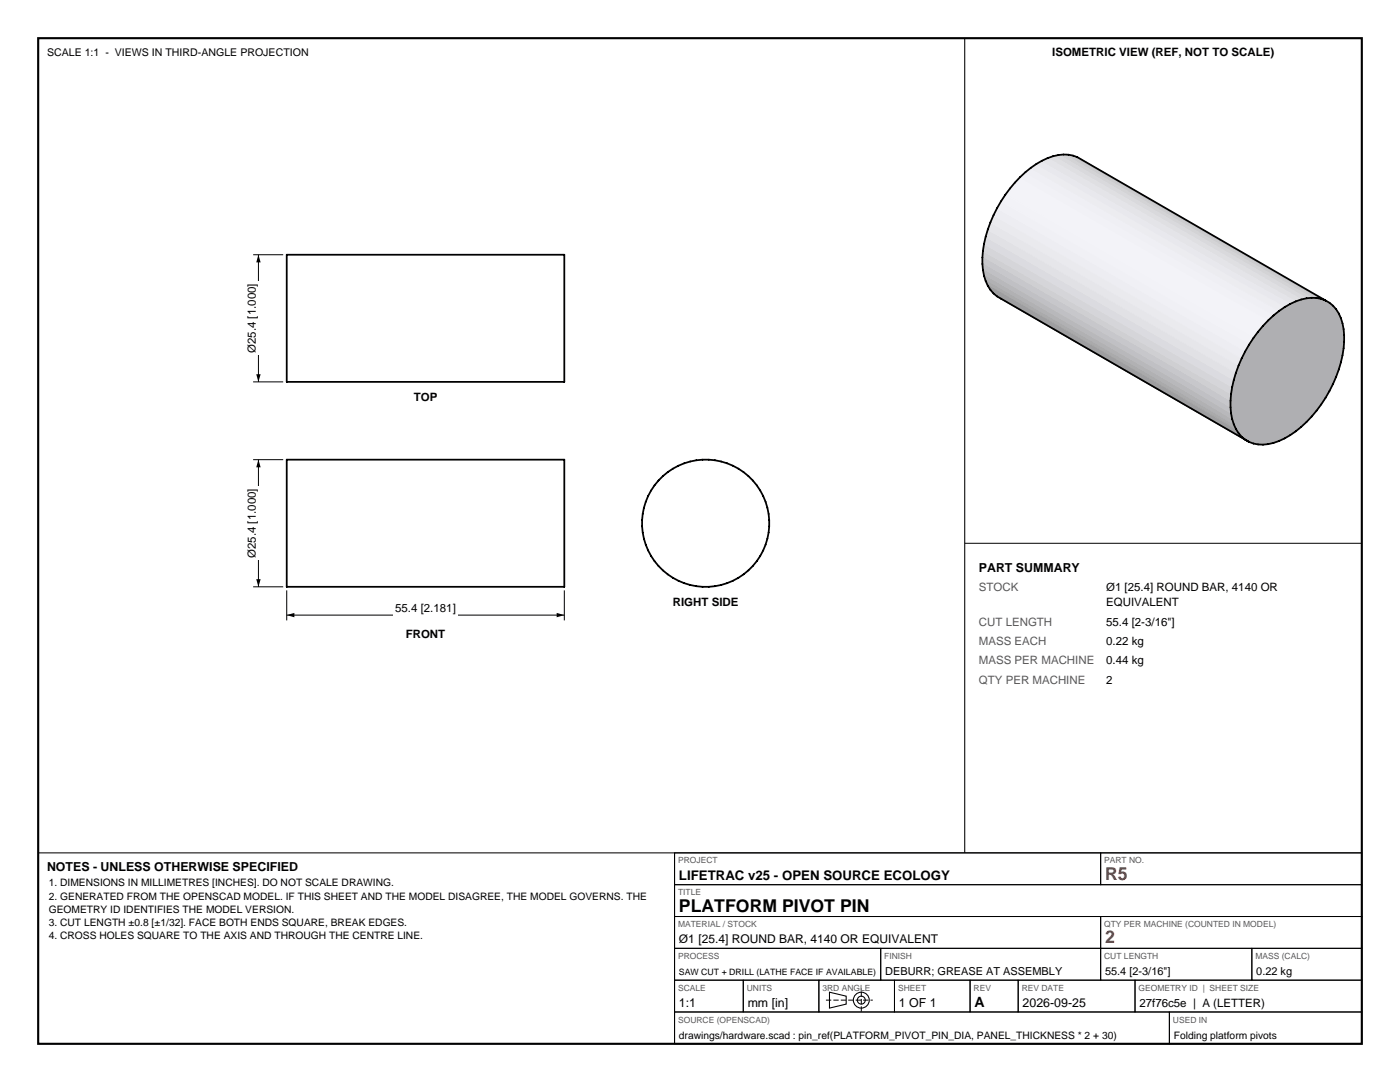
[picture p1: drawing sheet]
<svg xmlns="http://www.w3.org/2000/svg" width="279mm" height="216mm" viewBox="0 0 279 216" stroke-linecap="round" stroke-linejoin="round" font-family="sans-serif">
<path d="M7.6 7.6h264.2v200.7h-264.2z" fill="none" stroke="#000" stroke-width=".42"/>
<g fill="none" stroke="#000" stroke-width=".21">
<path d="M192.5 7.6v162.6M7.6 170.2h264.2M134.6 170.2v38.1M165.5 198l3.4 .8v1.6l-3.4 .8z"/>
<circle cx="171.9" cy="199.6" r="1.59"/>
<circle cx="171.9" cy="199.6" r=".79"/>
</g>
<g fill="none" stroke="#000" stroke-width=".2">
<path d="M57.2 117.8v6M112.6 117.8v6M57.2 122.7h55.4M134.6 170.2h85.1v6.3h-85.1zM134.6 176.5h137.2v6.4h-137.2zM219.7 170.2h52.1v6.3h-52.1zM134.6 182.9h85.1v6.3h-85.1zM134.6 189.2h41.2v6.4h-41.2zM134.6 195.6h13.7v6.3h-13.7zM148.3 195.6h15.1v6.3h-15.1zM163.4 195.6h15.1v6.3h-15.1zM175.8 189.2h43.9v6.4h-43.9z"/>
<path d="M178.5 195.6h15.1v6.3h-15.1zM193.6 195.6h9.6v6.3h-9.6zM203.2 195.6h23.3v6.3h-23.3zM219.7 182.9h52.1v6.3h-52.1zM219.7 189.2h30.1v6.4h-30.1zM226.5 195.6h45.3v6.3h-45.3zM249.8 189.2h22v6.4h-22zM134.6 201.9h98.8v6.4h-98.8zM233.4 201.9h38.4v6.4h-38.4z"/>
</g>
<path d="M164.8 199.6h9.4M171.9 201.9v-4.6" fill="none" stroke="#000" stroke-width=".2" stroke-dasharray="1.1 .4" stroke-linecap="butt"/>
<g fill="none" stroke="#000" stroke-width=".35">
<path d="M57.2 50.8h55.4v25.4h-55.4zM57.2 91.7h55.4v25.4h-55.4z"/>
<circle cx="140.8" cy="104.4" r="12.7"/>
</g>
<path d="M57.2 122.7l1.5-.4v.9zM111.1 122.3l1.5 .4-1.5 .5z" fill="#000"/>
<path d="M78.4 119.9h13v2.8h-13z" fill-rule="evenodd" fill="#fff"/>
<path d="M50.5 91.7h6M51.6 91.7v25.4M50.5 117.1h6" fill="none" stroke="#000" stroke-width=".2"/>
<path d="M51.6 91.7l.4 1.5h-.9zM51.1 115.6h.9l-.4 1.5z" fill="#000"/>
<path d="M48.8 97h2.8v14.8h-2.8z" fill-rule="evenodd" fill="#fff"/>
<path d="M50.5 50.8h6M51.6 50.8v25.4M50.5 76.2h6" fill="none" stroke="#000" stroke-width=".2"/>
<path d="M51.6 50.8l.4 1.6h-.9zM51.1 74.7h.9l-.4 1.5z" fill="#000"/>
<path d="M48.8 56.1h2.8v14.8h-2.8z" fill-rule="evenodd" fill="#fff"/>
<g fill="#9e9ea1" stroke="#9e9ea1" stroke-width=".2">
<path d="M199 59.1l50.3 29.1z"/>
<path d="M198.3 58.6l50.2 29.1-49.5-28.6z"/>
<path d="M197.7 57.8l50.1 29.3-49.5-28.5z"/>
<path d="M198.3 58.6l49.5 28.5 .7 .6z"/>
<path d="M197.7 57.8l49.5 28.6 .6 .7z"/>
</g>
<g fill="#bdbdc1" stroke="#bdbdc1" stroke-width=".2">
<path d="M214.2 31.1l.8 .3 48.7 28.2z"/>
<path d="M215 31.4l49.5 28.6-.8-.4z"/>
</g>
<g fill="#c5c5c9" stroke="#c5c5c9" stroke-width=".2">
<path d="M213.2 30.9l1 .2 48.6 28.4z"/>
<path d="M214.2 31.1l49.5 28.5-.9-.1z"/>
</g>
<g fill="#9f9fa3" stroke="#9f9fa3" stroke-width=".2">
<path d="M197.1 57l50.1 29.4-49.5-28.6z"/>
<path d="M197.1 57l49.6 28.6 .5 .8z"/>
</g>
<g fill="#ccccd0" stroke="#ccccd0" stroke-width=".2">
<path d="M212.3 30.8l.9 .1 48.6 28.5z"/>
<path d="M213.2 30.9l49.6 28.6-1-.1z"/>
</g>
<g fill="#a8a8ab" stroke="#a8a8ab" stroke-width=".2">
<path d="M196.7 56.1l50 29.5-49.6-28.6z"/>
<path d="M196.7 56.1l49.5 28.6 .5 .9z"/>
</g>
<g fill="#d3d3d7" stroke="#d3d3d7" stroke-width=".2">
<path d="M211.2 30.9l1.1-.1 48.4 28.7z"/>
<path d="M212.3 30.8l49.5 28.6-1.1 .1z"/>
</g>
<g fill="#b0b0b4" stroke="#b0b0b4" stroke-width=".2">
<path d="M196.4 55l49.8 29.7-49.5-28.6z"/>
<path d="M196.4 55l49.5 28.6 .3 1.1z"/>
</g>
<g fill="#d9d9de" stroke="#d9d9de" stroke-width=".2">
<path d="M210.2 31.2l1-.3 48.5 28.9z"/>
<path d="M211.2 30.9l49.5 28.6-1 .3z"/>
</g>
<g fill="#b8b8bc" stroke="#b8b8bc" stroke-width=".2">
<path d="M196.2 53.9l49.7 29.7-49.5-28.6z"/>
<path d="M196.2 53.9l49.5 28.6 .2 1.1z"/>
</g>
<g fill="#dfdfe3" stroke="#dfdfe3" stroke-width=".2">
<path d="M209.1 31.6l1.1-.4 48.4 28.9z"/>
<path d="M210.2 31.2l49.5 28.6-1.1 .3z"/>
</g>
<g fill="#c0c0c4" stroke="#c0c0c4" stroke-width=".2">
<path d="M196.1 52.7l49.6 29.8-49.5-28.6z"/>
<path d="M196.1 52.7l49.5 28.6 .1 1.2z"/>
</g>
<g fill="#e4e4e9" stroke="#e4e4e9" stroke-width=".2">
<path d="M208 32.1l1.1-.5 49.5 28.5z"/>
<path d="M208 32.1l50.6 28-1.1 .6z"/>
</g>
<g fill="#c7c7cb" stroke="#c7c7cb" stroke-width=".2">
<path d="M196.1 51.4l49.5 29.9-49.5-28.6z"/>
<path d="M196.1 51.4l49.5 28.6v1.3z"/>
</g>
<g fill="#e8e8ed" stroke="#e8e8ed" stroke-width=".2">
<path d="M206.8 32.7l1.2-.6 49.5 28.6z"/>
<path d="M206.8 32.7l50.7 28-1.1 .6z"/>
</g>
<g fill="#cfcfd3" stroke="#cfcfd3" stroke-width=".2">
<path d="M196.2 50l49.4 30-49.5-28.6z"/>
<path d="M196.2 50l49.5 28.6-.1 1.4z"/>
</g>
<g fill="#ececf1" stroke="#ececf1" stroke-width=".2">
<path d="M205.7 33.5l1.1-.8 49.6 28.6z"/>
<path d="M205.7 33.5l50.7 27.8-1.2 .8z"/>
</g>
<g fill="#efeff4" stroke="#efeff4" stroke-width=".2">
<path d="M204.6 34.4l1.1-.9 49.5 28.6z"/>
<path d="M204.6 34.4l50.6 27.7-1 .8z"/>
</g>
<g fill="#d5d5d9" stroke="#d5d5d9" stroke-width=".2">
<path d="M196.4 48.7l49.5 28.5-49.7-27.2z"/>
<path d="M196.2 50l49.7 27.2-.2 1.4z"/>
</g>
<g fill="#f1f1f6" stroke="#f1f1f6" stroke-width=".2">
<path d="M203.6 35.4l1-1 49.6 28.5z"/>
<path d="M203.6 35.4l50.6 27.5-1.1 1z"/>
</g>
<g fill="#dbdbe0" stroke="#dbdbe0" stroke-width=".2">
<path d="M196.7 47.2l49.5 28.6-49.8-27.1z"/>
<path d="M196.4 48.7l49.8 27.1-.3 1.4z"/>
</g>
<g fill="#f3f3f8" stroke="#f3f3f8" stroke-width=".2">
<path d="M203.6 35.4l49.5 28.5-50.6-27.5z"/>
<path d="M202.5 36.4l49.6 28.6-50.5-27.4z"/>
<path d="M201.6 37.6l49.5 28.6-50.5-27.3z"/>
<path d="M202.5 36.4l50.6 27.5-1 1.1z"/>
<path d="M201.6 37.6l50.5 27.4-1 1.2z"/>
<path d="M200.6 38.9l50.5 27.3-.9 1.2z"/>
</g>
<g fill="#e1e1e5" stroke="#e1e1e5" stroke-width=".2">
<path d="M197.1 45.8l49.6 28.6-50-27.2z"/>
<path d="M196.7 47.2l50 27.2-.5 1.4z"/>
</g>
<g fill="#e6e6ea" stroke="#e6e6ea" stroke-width=".2">
<path d="M197.7 44.4l49.5 28.6-50.1-27.2z"/>
<path d="M197.1 45.8l50.1 27.2-.5 1.4z"/>
</g>
<g fill="#eaeaee" stroke="#eaeaee" stroke-width=".2">
<path d="M198.3 42.9l49.5 28.6-50.1-27.1z"/>
<path d="M197.7 44.4l50.1 27.1-.6 1.5z"/>
</g>
<g fill="#f2f2f7" stroke="#f2f2f7" stroke-width=".2">
<path d="M200.6 38.9l49.6 28.5-50.4-27.2z"/>
<path d="M199.8 40.2l50.4 27.2-.9 1.4z"/>
</g>
<g fill="#ededf2" stroke="#ededf2" stroke-width=".2">
<path d="M199 41.5l49.5 28.6-50.2-27.2z"/>
<path d="M198.3 42.9l50.2 27.2-.7 1.4z"/>
</g>
<g fill="#f0f0f5" stroke="#f0f0f5" stroke-width=".2">
<path d="M199.8 40.2l49.5 28.6-50.3-27.3z"/>
<path d="M199 41.5l50.3 27.3-.8 1.3z"/>
</g>
<g fill="#afafb2" stroke="#afafb2" stroke-width=".2">
<path d="M265.3 78l-2.5 3.9z"/>
<path d="M264.5 79.4l-1.7 2.5z"/>
<path d="M266 76.6l-.7 1.4-3.5 5.1z"/>
<path d="M265.3 78l-2.5 3.9-1 1.2z"/>
<path d="M266.7 75.2l-.7 1.4-5.3 7.6z"/>
<path d="M266 76.6l-4.2 6.5-1.1 1.1z"/>
<path d="M267.2 73.8l-.5 1.4-7 10z"/>
<path d="M266.7 75.2l-6 9-1 1z"/>
<path d="M267.6 72.3l-.4 1.5-8.6 12.3z"/>
<path d="M267.2 73.8l-7.5 11.4-1.1 .9z"/>
<path d="M267.9 70.9l-.3 1.4-10.1 14.5z"/>
<path d="M267.6 72.3l-9 13.8-1.1 .7z"/>
<path d="M268.1 69.5l-.2 1.4-11.5 16.6z"/>
<path d="M267.9 70.9l-10.4 15.9-1.1 .7z"/>
<path d="M268.3 68.2l-.2 1.3-12.9 18.5z"/>
<path d="M268.1 69.5l-11.7 18-1.2 .5z"/>
<path d="M268.3 66.9v1.3l-14.1 20.2z"/>
<path d="M268.3 68.2l-13.1 19.8-1 .4z"/>
<path d="M268.1 65.7l.2 1.2-15.2 21.7z"/>
<path d="M268.3 66.9l-14.1 21.5-1.1 .2z"/>
<path d="M267.9 64.5l.2 1.2-16 23z"/>
<path d="M268.1 65.7l-15 22.9-1 .1z"/>
<path d="M267.6 63.5l.3 1-16.8 24.2z"/>
<path d="M267.9 64.5l-15.8 24.2h-1z"/>
<path d="M267.2 62.5l.4 1-17.4 25z"/>
<path d="M267.6 63.5l-16.5 25.2-.9-.2z"/>
<path d="M266.7 61.7l.5 .8-17.9 25.7z"/>
<path d="M267.2 62.5l-17 26-.9-.3z"/>
<path d="M266 61l.7 .7-18.2 26z"/>
<path d="M266.7 61.7l-17.4 26.5-.8-.5z"/>
<path d="M265.3 60.4l.7 .6-18.2 26.1z"/>
<path d="M266 61l-17.5 26.7-.7-.6z"/>
<path d="M264.5 60l.8 .4-18.1 26z"/>
<path d="M265.3 60.4l-17.5 26.7-.6-.7z"/>
<path d="M263.7 59.6l.8 .4-17.8 25.6z"/>
<path d="M264.5 60l-17.3 26.4-.5-.8z"/>
<path d="M262.8 59.5l.9 .1-17.5 25.1z"/>
<path d="M263.7 59.6l-17 26-.5-.9z"/>
<path d="M261.8 59.4l1 .1-16.9 24.1z"/>
<path d="M262.8 59.5l-16.6 25.2-.3-1.1z"/>
<path d="M260.7 59.5l1.1-.1-16.1 23.1z"/>
<path d="M261.8 59.4l-15.9 24.2-.2-1.1z"/>
<path d="M259.7 59.8l1-.3-15.1 21.8z"/>
<path d="M260.7 59.5l-15 23-.1-1.2z"/>
<path d="M258.6 60.1l1.1-.3-14.1 20.2z"/>
<path d="M259.7 59.8l-14.1 21.5v-1.3z"/>
<path d="M257.5 60.7l1.1-.6-12.9 18.5z"/>
<path d="M258.6 60.1l-13 19.9 .1-1.4z"/>
<path d="M256.4 61.3l1.1-.6-11.6 16.5z"/>
<path d="M257.5 60.7l-11.8 17.9 .2-1.4z"/>
<path d="M255.2 62.1l1.2-.8-10.2 14.5z"/>
<path d="M256.4 61.3l-10.5 15.9 .3-1.4z"/>
<path d="M254.2 62.9l1-.8-8.5 12.3z"/>
<path d="M255.2 62.1l-9 13.7 .5-1.4z"/>
<path d="M253.1 63.9l1.1-1-7 10.1z"/>
<path d="M254.2 62.9l-7.5 11.5 .5-1.4z"/>
<path d="M253.1 63.9l-5.3 7.6 4.3-6.5z"/>
<path d="M253.1 63.9l-5.9 9.1 .6-1.5z"/>
<path d="M252.1 65l-3.6 5.1 2.6-3.9z"/>
<path d="M252.1 65l-4.3 6.5 .7-1.4z"/>
<path d="M251.1 66.2l-1.8 2.6z"/>
<path d="M251.1 66.2l-2.6 3.9z"/>
</g>
<path d="M203.6 35.4a13.8 13.8 0 0 1 8.7-4.6l.9 .1 1.8 .5 50.3 29a8.6 8.6 0 0 1 3 7.8 25 25 0 0 1-11.9 19.3 8.2 8.2 0 0 1-7.1 .7l-50.3-29.1a8.6 8.6 0 0 1-2.9-7.7 25.7 25.7 0 0 1 7.5-16zM264.5 60a8.6 8.6 0 0 0-8.1 1.3 25 25 0 0 0-10.8 20 7.5 7.5 0 0 0 3.7 6.9" fill="none" stroke="#000" stroke-width=".35"/>
<path d="M192.5 108.4h79.3" fill="none" stroke="#000" stroke-width=".2"/>
<g font-size="3.5" fill="#bf1a1a">
<text x="220.5" y="175.5">R5</text>
<text x="220.5" y="188.2">2</text>
</g>
<text font-size="3.5" x="135.5" y="181.9">PLATFORM PIVOT PIN</text>
<text font-size="2.8" x="194.5" y="200.9">A</text>
<text font-size="2.6" x="135.5" y="175.5">LIFETRAC v25 - OPEN SOURCE ECOLOGY</text>
<g font-size="2.5">
<text x="195.4" y="114.1">PART SUMMARY</text>
<text x="9.4" y="173.7">NOTES - UNLESS OTHERWISE SPECIFIED</text>
<text x="135.5" y="200.9">1:1</text>
<text x="149.2" y="200.9">mm [in]</text>
<text x="179.4" y="200.9">1 OF 1</text>
<text x="204.1" y="200.9">2026-09-25</text>
</g>
<text font-size="2.4" x="135.5" y="188.2">Ø1 [25.4] ROUND BAR, 4140 OR EQUIVALENT</text>
<g font-size="2.3">
<text x="210" y="11.1">ISOMETRIC VIEW (REF, NOT TO SCALE)</text>
<text x="51" y="70.5" transform="rotate(-90 51 70.5)">Ø25.4 [1.000]</text>
<text x="82.6" y="80.1">TOP</text>
<text x="51" y="111.4" transform="rotate(-90 51 111.4)">Ø25.4 [1.000]</text>
<text x="220.8" y="117.9">Ø1 [25.4] ROUND BAR, 4140 OR</text>
<text x="78.9" y="122.2">55.4 [2.181]</text>
<text x="134.3" y="121">RIGHT SIDE</text>
<text x="220.8" y="120.9">EQUIVALENT</text>
<text x="220.8" y="124.8">55.4 [2-3/16&quot;]</text>
<text x="81" y="127.3">FRONT</text>
<text x="220.8" y="128.7">0.22 kg</text>
<text x="220.8" y="132.6">0.44 kg</text>
<text x="220.8" y="136.5">2</text>
<text x="227.4" y="200.9">27f76c5e | A (LETTER)</text>
</g>
<g font-size="2.3" fill="#595959">
<text x="195.4" y="117.9">STOCK</text>
<text x="195.4" y="124.8">CUT LENGTH</text>
<text x="195.4" y="128.7">MASS EACH</text>
<text x="195.4" y="132.6">MASS PER MACHINE</text>
<text x="195.4" y="136.5">QTY PER MACHINE</text>
</g>
<g font-size="2.2">
<text x="176.6" y="194.6">DEBURR; GREASE AT ASSEMBLY</text>
<text x="220.5" y="194.6">55.4 [2-3/16&quot;]</text>
<text x="250.7" y="194.6">0.22 kg</text>
</g>
<text font-size="2.1" x="9.4" y="11.1">SCALE 1:1 - VIEWS IN THIRD-ANGLE PROJECTION</text>
<g font-size="2">
<text x="9.7" y="176.9">1. DIMENSIONS IN MILLIMETRES [INCHES]. DO NOT SCALE DRAWING.</text>
<text x="9.7" y="179.5">2. GENERATED FROM THE OPENSCAD MODEL. IF THIS SHEET AND THE MODEL DISAGREE, THE MODEL GOVERNS. THE</text>
<text x="9.7" y="182.1">GEOMETRY ID IDENTIFIES THE MODEL VERSION.</text>
<text x="9.7" y="184.7">3. CUT LENGTH ±0.8 [±1/32]. FACE BOTH ENDS SQUARE, BREAK EDGES.</text>
<text x="9.7" y="187.3">4. CROSS HOLES SQUARE TO THE AXIS AND THROUGH THE CENTRE LINE.</text>
<text x="135.5" y="207.3">drawings/hardware.scad : pin_ref(PLATFORM_PIVOT_PIN_DIA, PANEL_THICKNESS * 2 + 30)</text>
<text x="234.3" y="207.3">Folding platform pivots</text>
</g>
<g font-size="1.7" fill="#595959">
<text x="135.3" y="172.3">PROJECT</text>
<text x="220.4" y="172.3">PART NO.</text>
<text x="135.3" y="178.6">TITLE</text>
<text x="135.3" y="185">MATERIAL / STOCK</text>
<text x="220.4" y="185">QTY PER MACHINE (COUNTED IN MODEL)</text>
<text x="135.3" y="191.3">PROCESS</text>
<text x="176.5" y="191.3">FINISH</text>
<text x="220.4" y="191.3">CUT LENGTH</text>
<text x="250.5" y="191.3">MASS (CALC)</text>
<text x="135.3" y="197.7">SCALE</text>
<text x="149" y="197.7">UNITS</text>
<text x="164.1" y="197.7">3RD ANGLE</text>
<text x="179.2" y="197.7">SHEET</text>
<text x="194.3" y="197.7">REV</text>
<text x="203.9" y="197.7">REV DATE</text>
<text x="227.2" y="197.7">GEOMETRY ID | SHEET SIZE</text>
<text x="135.3" y="204">SOURCE (OPENSCAD)</text>
<text x="234.1" y="204">USED IN</text>
</g>
<text font-size="1.7" x="135.5" y="194.6">SAW CUT + DRILL (LATHE FACE IF AVAILABLE)</text>
</svg>
